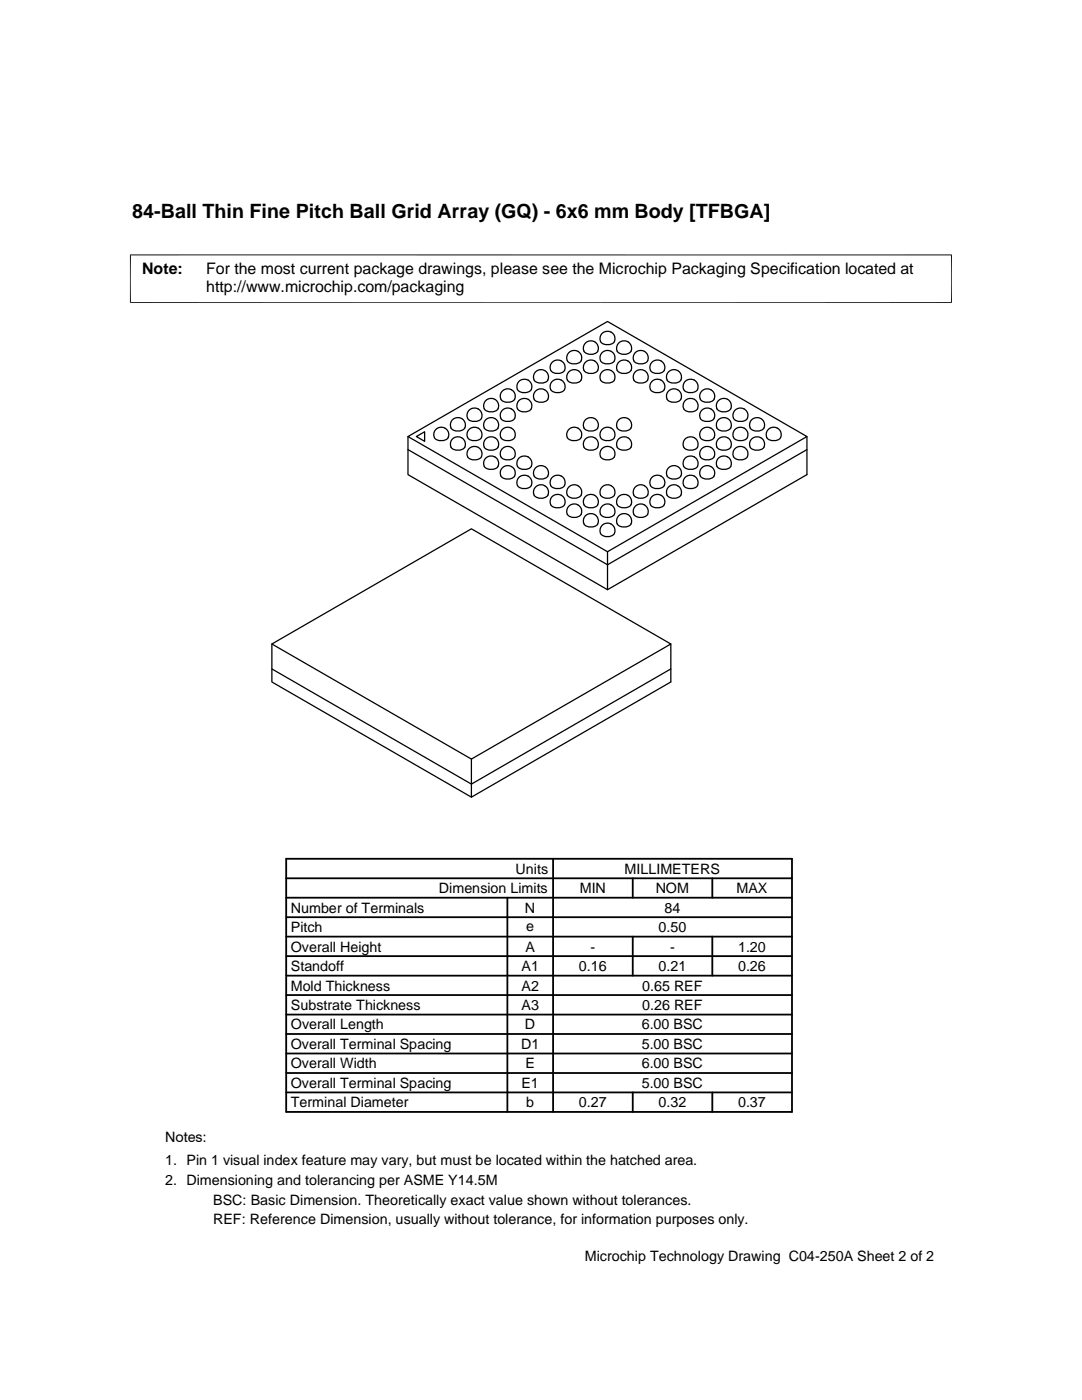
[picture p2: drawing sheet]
<svg xmlns="http://www.w3.org/2000/svg" width="216mm" height="279mm" viewBox="0 0 216 279" stroke-linecap="round" stroke-linejoin="round" font-family="sans-serif">
<g fill="none" stroke="#000" stroke-width=".25">
<path d="M97 79.9a1.44 1.44 0 0 1 2.1 0 1.44 1.44 0 0 1-.1 2.1 1.66 1.66 0 0 1-2.5-.8v-.5zM100.3 78a1.42 1.42 0 0 1 2.5 .7 1.42 1.42 0 0 1-2 1.5 1.24 1.24 0 0 1-1-1 1.24 1.24 0 0 1 .5-1.2zM103.6 76a1.45 1.45 0 0 1 2.1 .1 1.45 1.45 0 0 1-.1 2 1.67 1.67 0 0 1-2.5-.7l.1-.6zM103.6 79.9a1.45 1.45 0 0 1 2.1 0 1.45 1.45 0 0 1-.1 2.1 1.67 1.67 0 0 1-2.5-.8l.1-.5zM107 78a1.44 1.44 0 0 1 2 0 1.44 1.44 0 0 1 0 2.1 1.68 1.68 0 0 1-2.5-.8v-.5zM107 74.1a1.44 1.44 0 0 1 2 .1 1.44 1.44 0 0 1 0 2 1.68 1.68 0 0 1-2.5-.7v-.5zM110.3 72.2a1.44 1.44 0 0 1 2 0 1.44 1.44 0 0 1 0 2.1 1.66 1.66 0 0 1-2.5-.7v-.6zM110.3 76a1.44 1.44 0 0 1 2 .1 1.44 1.44 0 0 1 0 2 1.66 1.66 0 0 1-2.5-.7v-.5zM113.6 70.3a1.42 1.42 0 0 1 2.4 .7 1.42 1.42 0 0 1-2 1.6 1.24 1.24 0 0 1-1-1 1.24 1.24 0 0 1 .6-1.3zM113.6 74.1a1.42 1.42 0 0 1 2.4 .7 1.42 1.42 0 0 1-2 1.6 1.24 1.24 0 0 1-1-1 1.24 1.24 0 0 1 .6-1.3zM116.9 68.4a1.44 1.44 0 0 1 2.1 0 1.44 1.44 0 0 1-.1 2.1 1.83 1.83 0 0 1-2.4-.4 1.48 1.48 0 0 1 .4-1.7zM116.9 72.2a1.44 1.44 0 0 1 2.1 0 1.44 1.44 0 0 1-.1 2.1 1.67 1.67 0 0 1-2.5-.7v-.6z"/>
<path d="M120.2 66.5a1.45 1.45 0 0 1 2.1 0 1.45 1.45 0 0 1-.1 2.1 1.67 1.67 0 0 1-2.5-.8l.1-.5zM120.2 74.1a1.45 1.45 0 0 1 2.1 .1 1.45 1.45 0 0 1-.1 2 1.67 1.67 0 0 1-2.5-.7v-.5zM120.2 70.3a1.45 1.45 0 0 1 2.1 0 1.45 1.45 0 0 1-.1 2.1 1.67 1.67 0 0 1-2.5-.8v-.5zM123.5 68.4a1.44 1.44 0 0 1 2.1 0 1.44 1.44 0 0 1-.1 2.1 1.68 1.68 0 0 1-2.5-.8l.1-.5zM123.5 72.2a1.44 1.44 0 0 1 2.1 .1 1.44 1.44 0 0 1-.1 2 1.68 1.68 0 0 1-2.5-.7l.1-.6zM126.9 70.3a1.45 1.45 0 0 1 2 0 1.45 1.45 0 0 1 0 2.1 1.68 1.68 0 0 1-2.5-.8v-.5zM126.9 74.1a1.45 1.45 0 0 1 2 .1 1.45 1.45 0 0 1 0 2 1.68 1.68 0 0 1-2.5-.7v-.6zM130.2 72.2a1.44 1.44 0 0 1 2 0 1.44 1.44 0 0 1 0 2.1 1.66 1.66 0 0 1-2.5-.7v-.6zM130.2 76a1.44 1.44 0 0 1 2 .1 1.44 1.44 0 0 1 0 2 1.66 1.66 0 0 1-2.5-.7v-.5zM133.5 74.1a1.42 1.42 0 0 1 2.4 .7 1.42 1.42 0 0 1-2 1.6 1.24 1.24 0 0 1-1-1 1.24 1.24 0 0 1 .6-1.3zM133.5 78a1.42 1.42 0 0 1 2.4 .7 1.42 1.42 0 0 1-2 1.5 1.24 1.24 0 0 1-1-1 1.24 1.24 0 0 1 .6-1.2zM136.8 76a1.45 1.45 0 0 1 2 .1 1.45 1.45 0 0 1 0 2 1.67 1.67 0 0 1-2.5-.7v-.6z"/>
<path d="M136.8 79.9a1.45 1.45 0 0 1 2 0 1.45 1.45 0 0 1 0 2.1 1.67 1.67 0 0 1-2.5-.8v-.5zM140.1 78a1.44 1.44 0 0 1 2.1 0 1.44 1.44 0 0 1-.1 2.1 1.68 1.68 0 0 1-2.5-.8v-.5zM143.4 79.9a1.44 1.44 0 0 1 2.1 0 1.44 1.44 0 0 1-.1 2.1 1.65 1.65 0 0 1-2.4-.8v-.5zM81.4 89.7l39.8 23 39.8-23M81.4 87.1v7.6l39.8 23 39.8-23v-7.6M81.4 87.1l39.8-22.9 39.8 22.9-39.8 23zM83.1 87.1l1.6-.9v1.9zM87.1 85.6a1.45 1.45 0 0 1 2 .1 1.45 1.45 0 0 1 0 2 1.67 1.67 0 0 1-2.5-.7v-.5zM90.4 87.5a1.45 1.45 0 0 1 2 .1 1.45 1.45 0 0 1 0 2 1.66 1.66 0 0 1-2.5-.7v-.6zM90.4 83.7a1.44 1.44 0 0 1 2 0 1.44 1.44 0 0 1 0 2.1 1.65 1.65 0 0 1-2.5-.8v-.5zM93.7 85.6a1.45 1.45 0 0 1 2 .1 1.45 1.45 0 0 1 0 2 1.68 1.68 0 0 1-2.5-.7v-.6zM93.7 89.4a1.44 1.44 0 0 1 2 .1 1.44 1.44 0 0 1 0 2 1.67 1.67 0 0 1-2.5-.7v-.5z"/>
<path d="M93.7 81.8a1.45 1.45 0 0 1 2 0 1.45 1.45 0 0 1 0 2.1 1.68 1.68 0 0 1-2.5-.8v-.5zM97 83.7a1.44 1.44 0 0 1 2.1 0 1.44 1.44 0 0 1-.1 2.1 1.66 1.66 0 0 1-2.5-.8v-.5zM97 87.5a1.45 1.45 0 0 1 2.1 .1 1.45 1.45 0 0 1-.1 2 1.68 1.68 0 0 1-2.5-.7v-.6zM97 91.4a1.45 1.45 0 0 1 2.1 0 1.45 1.45 0 0 1-.1 2 1.68 1.68 0 0 1-2.5-.7v-.5zM100.3 85.6a1.42 1.42 0 0 1 2.5 .7 1.42 1.42 0 0 1-2 1.6 1.24 1.24 0 0 1-1-1 1.24 1.24 0 0 1 .5-1.3zM100.3 89.5a1.42 1.42 0 0 1 2.5 .6 1.42 1.42 0 0 1-2 1.6 1.24 1.24 0 0 1-1-.9 1.24 1.24 0 0 1 .5-1.3zM100.3 93.3a1.42 1.42 0 0 1 2.5 .7 1.42 1.42 0 0 1-2 1.6 1.24 1.24 0 0 1-1-1 1.24 1.24 0 0 1 .5-1.3zM100.3 81.8a1.42 1.42 0 0 1 2.5 .7 1.42 1.42 0 0 1-2 1.6 1.24 1.24 0 0 1-1-1 1.24 1.24 0 0 1 .5-1.3zM103.6 91.4a1.45 1.45 0 0 1 2.1 0 1.45 1.45 0 0 1-.1 2 1.69 1.69 0 0 1-2.5-.7l.1-.5zM103.6 95.2a1.45 1.45 0 0 1 2.1 0 1.45 1.45 0 0 1-.1 2.1 1.69 1.69 0 0 1-2.5-.8l.1-.5zM107 97.1a1.43 1.43 0 0 1 2 .1 1.43 1.43 0 0 1-.1 2 1.66 1.66 0 0 1-2.4-.7v-.6zM107 93.3a1.44 1.44 0 0 1 2 0 1.44 1.44 0 0 1-.1 2.1 1.67 1.67 0 0 1-2.4-.8v-.5z"/>
<path d="M110.3 95.2a1.45 1.45 0 0 1 2 0 1.45 1.45 0 0 1 0 2.1 1.67 1.67 0 0 1-2.5-.8v-.5zM110.3 99a1.45 1.45 0 0 1 2 0 1.45 1.45 0 0 1 0 2.1 1.67 1.67 0 0 1-2.5-.7v-.6zM113.6 97.1a1.44 1.44 0 0 1 2 .1 1.44 1.44 0 0 1 0 2 1.67 1.67 0 0 1-2.5-.7v-.6zM113.6 85.6a1.42 1.42 0 0 1 2.4 .7 1.42 1.42 0 0 1-2 1.6 1.24 1.24 0 0 1-1-1 1.24 1.24 0 0 1 .6-1.3zM116.9 83.7a1.45 1.45 0 0 1 2.1 0 1.45 1.45 0 0 1-.1 2.1 1.67 1.67 0 0 1-2.5-.8v-.5zM116.9 87.5a1.45 1.45 0 0 1 2.1 .1 1.45 1.45 0 0 1-.1 2 1.68 1.68 0 0 1-2.5-.7v-.6zM116.9 99a1.45 1.45 0 0 1 2.1 .1 1.45 1.45 0 0 1-.1 2 1.68 1.68 0 0 1-2.5-.7v-.6zM120.2 97.1a1.44 1.44 0 0 1 2.1 0 1.44 1.44 0 0 1-.1 2.1 1.66 1.66 0 0 1-2.5-.7v-.6zM120.2 85.6a1.45 1.45 0 0 1 2.1 .1 1.45 1.45 0 0 1-.1 2 1.67 1.67 0 0 1-2.5-.7v-.5zM120.2 89.5a1.44 1.44 0 0 1 2.1 0 1.44 1.44 0 0 1-.1 2 1.66 1.66 0 0 1-2.5-.7v-.5zM123.5 83.7a1.45 1.45 0 0 1 2.1 0 1.45 1.45 0 0 1-.1 2.1 1.68 1.68 0 0 1-2.5-.8l.1-.5zM123.5 99a1.45 1.45 0 0 1 2.1 .1 1.45 1.45 0 0 1-.1 2 1.69 1.69 0 0 1-2.5-.7l.1-.6z"/>
<path d="M123.5 87.5a1.45 1.45 0 0 1 2.1 .1 1.45 1.45 0 0 1-.1 2 1.69 1.69 0 0 1-2.5-.7l.1-.6zM126.9 97.1a1.44 1.44 0 0 1 2 .1 1.44 1.44 0 0 1-.1 2 1.83 1.83 0 0 1-2.3-.4 1.48 1.48 0 0 1 .4-1.7zM130.2 95.2a1.45 1.45 0 0 1 2 0 1.45 1.45 0 0 1 0 2.1 1.67 1.67 0 0 1-2.5-.8v-.5zM130.2 99a1.45 1.45 0 0 1 2 .1 1.45 1.45 0 0 1 0 2 1.67 1.67 0 0 1-2.5-.7v-.6zM133.5 97.1a1.44 1.44 0 0 1 2 .1 1.44 1.44 0 0 1-.1 2 1.65 1.65 0 0 1-2.4-.7v-.6zM133.5 93.3a1.42 1.42 0 0 1 2.4 .7 1.42 1.42 0 0 1-1.9 1.6 1.24 1.24 0 0 1-1.1-1 1.24 1.24 0 0 1 .6-1.3zM136.8 87.5a1.45 1.45 0 0 1 2.1 .1 1.45 1.45 0 0 1-.1 2 1.68 1.68 0 0 1-2.5-.7v-.6zM136.8 91.4a1.45 1.45 0 0 1 2.1 0 1.45 1.45 0 0 1-.1 2.1 1.68 1.68 0 0 1-2.5-.8v-.5zM136.8 95.2a1.45 1.45 0 0 1 2.1 0 1.45 1.45 0 0 1-.1 2.1 1.68 1.68 0 0 1-2.5-.8v-.5zM140.1 81.8a1.44 1.44 0 0 1 2.1 0 1.44 1.44 0 0 1-.1 2.1 1.68 1.68 0 0 1-2.5-.8v-.5zM140.1 85.6a1.44 1.44 0 0 1 2.1 .1 1.44 1.44 0 0 1-.1 2 1.68 1.68 0 0 1-2.5-.7v-.5zM140.1 89.5a1.44 1.44 0 0 1 2.1 0 1.44 1.44 0 0 1-.1 2 1.67 1.67 0 0 1-2.5-.7v-.5z"/>
<path d="M140.1 93.3a1.44 1.44 0 0 1 2.1 0 1.44 1.44 0 0 1-.1 2.1 1.67 1.67 0 0 1-2.5-.8v-.5zM143.4 83.7a1.44 1.44 0 0 1 2.1 0 1.44 1.44 0 0 1-.1 2.1 1.65 1.65 0 0 1-2.4-.8v-.5zM143.4 87.5a1.45 1.45 0 0 1 2.1 .1 1.45 1.45 0 0 1-.1 2 1.66 1.66 0 0 1-2.4-.7v-.5zM143.4 91.4a1.45 1.45 0 0 1 2.1 0 1.45 1.45 0 0 1-.1 2.1 1.66 1.66 0 0 1-2.4-.8v-.5zM146.8 85.6a1.45 1.45 0 0 1 2 .1 1.45 1.45 0 0 1 0 2 1.69 1.69 0 0 1-2.5-.7v-.6zM146.8 89.4a1.44 1.44 0 0 1 2 .1 1.44 1.44 0 0 1-.1 2 1.68 1.68 0 0 1-2.4-.7v-.5zM146.8 81.8a1.45 1.45 0 0 1 2 0 1.45 1.45 0 0 1 0 2.1 1.69 1.69 0 0 1-2.5-.8v-.5zM150.1 83.7a1.44 1.44 0 0 1 2 0 1.44 1.44 0 0 1 0 2.1 1.66 1.66 0 0 1-2.5-.8v-.5zM150.1 87.5a1.45 1.45 0 0 1 2 .1 1.45 1.45 0 0 1 0 2 1.68 1.68 0 0 1-2.5-.7v-.6zM153.4 85.6a1.42 1.42 0 0 1 2.4 .7 1.42 1.42 0 0 1-2 1.6 1.24 1.24 0 0 1-1-1 1.24 1.24 0 0 1 .6-1.3zM113.6 100.9a1.44 1.44 0 0 1 2 .1 1.44 1.44 0 0 1 0 2 1.67 1.67 0 0 1-2.5-.7v-.5zM116.9 102.9a1.45 1.45 0 0 1 2.1 0 1.45 1.45 0 0 1-.1 2 1.68 1.68 0 0 1-2.5-.7v-.5z"/>
<path d="M120.2 104.8a1.44 1.44 0 0 1 2.1 0 1.44 1.44 0 0 1-.1 2.1 1.66 1.66 0 0 1-2.5-.8v-.5zM120.2 101a1.44 1.44 0 0 1 2.1 0 1.44 1.44 0 0 1-.1 2 1.66 1.66 0 0 1-2.5-.7v-.5zM121.2 110.1v7.6M123.5 102.8a1.45 1.45 0 0 1 2.1 .1 1.45 1.45 0 0 1-.1 2 1.69 1.69 0 0 1-2.5-.7l.1-.5zM126.9 100.9a1.44 1.44 0 0 1 2 .1 1.44 1.44 0 0 1-.1 2 1.83 1.83 0 0 1-2.3-.4 1.48 1.48 0 0 1 .4-1.7zM54.3 133.5l39.8 23 39.8-23M54.3 128.5l39.8-23 39.8 23-39.8 23zM133.9 128.5v7.6l-39.8 23-39.8-23v-7.6M94.1 151.5v7.6"/>
</g>
<path d="M26 50.8v9.7M189.9 50.8v9.7M189.9 50.9h-164M25.9 60.4h164" fill="none" stroke="#000" stroke-width=".2"/>
<g fill="none" stroke="#000" stroke-width=".36">
<path d="M57.1 171.4h100.9v50.5h-100.9zM57.1 179.2h100.9M57.1 175.3h100.9M101.2 179.2v42.7M110.4 171.4v50.5M126.3 175.3v3.9M142.1 175.3v3.9M57.1 190.8h100.9M57.1 186.9h100.9M57.1 183h100.9M57.1 194.7h100.9M57.1 198.6h100.9"/>
<path d="M126.3 186.9v7.8M142.1 186.9v7.8M57.1 206.4h100.9M57.1 202.5h100.9M57.1 214.1h100.9M57.1 210.2h100.9M57.1 218h100.9M126.3 218v3.9M142.1 218v3.9"/>
</g>
<text font-size="3.9" x="26.4" y="43.5">84-Ball Thin Fine Pitch Ball Grid Array (GQ) - 6x6 mm Body [TFBGA]</text>
<g font-size="3.2">
<text x="28.4" y="54.6">Note:</text>
<text x="41.1" y="54.6">For the most current package drawings, please see the Microchip Packaging Specification located at</text>
<text x="41.1" y="58.3">http://www.microchip.com/packaging</text>
</g>
<g font-size="2.9">
<text x="87.6" y="178.2">Dimension Limits</text>
<text x="102.9" y="174.4">Units</text>
<text x="115.7" y="178.2">MIN</text>
<text x="124.6" y="174.4">MILLIMETERS</text>
<text x="130.8" y="178.2">NOM</text>
<text x="147" y="178.2">MAX</text>
<text x="58" y="182.1">Number of Terminals</text>
<text x="104.8" y="182.1">N</text>
<text x="105" y="185.7">e</text>
<text x="132.6" y="182.1">84</text>
<text x="58" y="189.9">Overall Height</text>
<text x="58" y="186">Pitch</text>
<text x="104.8" y="189.9">A</text>
<text x="117.8" y="189.9">-</text>
<text x="131.4" y="186">0.50</text>
<text x="133.7" y="189.9">-</text>
<text x="147.3" y="189.9">1.20</text>
<text x="58" y="193.8">Standoff</text>
<text x="58" y="197.7">Mold Thickness</text>
<text x="104.1" y="193.8">A1</text>
<text x="104.1" y="197.7">A2</text>
<text x="115.5" y="193.8">0.16</text>
<text x="128.1" y="197.7">0.65 REF</text>
<text x="131.4" y="193.8">0.21</text>
<text x="147.3" y="193.8">0.26</text>
<text x="58" y="201.6">Substrate Thickness</text>
<text x="104.1" y="201.5">A3</text>
<text x="128.1" y="201.6">0.26 REF</text>
<text x="58" y="205.4">Overall Length</text>
<text x="58" y="209.3">Overall Terminal Spacing</text>
<text x="104" y="209.3">D1</text>
<text x="104.8" y="205.4">D</text>
<text x="128" y="205.4">6.00 BSC</text>
<text x="128" y="209.3">5.00 BSC</text>
<text x="58" y="213.2">Overall Width</text>
<text x="104.8" y="213.2">E</text>
<text x="128" y="213.2">6.00 BSC</text>
<text x="58" y="221">Terminal Diameter</text>
<text x="58" y="217.1">Overall Terminal Spacing</text>
<text x="104" y="217.1">E1</text>
<text x="105" y="221">b</text>
<text x="115.5" y="221">0.27</text>
<text x="128" y="217.1">5.00 BSC</text>
<text x="131.4" y="221">0.32</text>
<text x="147.3" y="221">0.37</text>
<text x="32.9" y="228">Notes:</text>
<text x="32.9" y="232.6">1. Pin 1 visual index feature may vary, but must be located within the hatched area.</text>
<text x="32.9" y="236.5">2. Dimensioning and tolerancing per ASME Y14.5M</text>
<text x="42.5" y="244.3">REF: Reference Dimension, usually without tolerance, for information purposes only.</text>
<text x="42.5" y="240.6">BSC: Basic Dimension. Theoretically exact value shown without tolerances.</text>
<text x="116.7" y="251.7">Microchip Technology Drawing C04-250A Sheet 2 of 2</text>
</g>
</svg>
